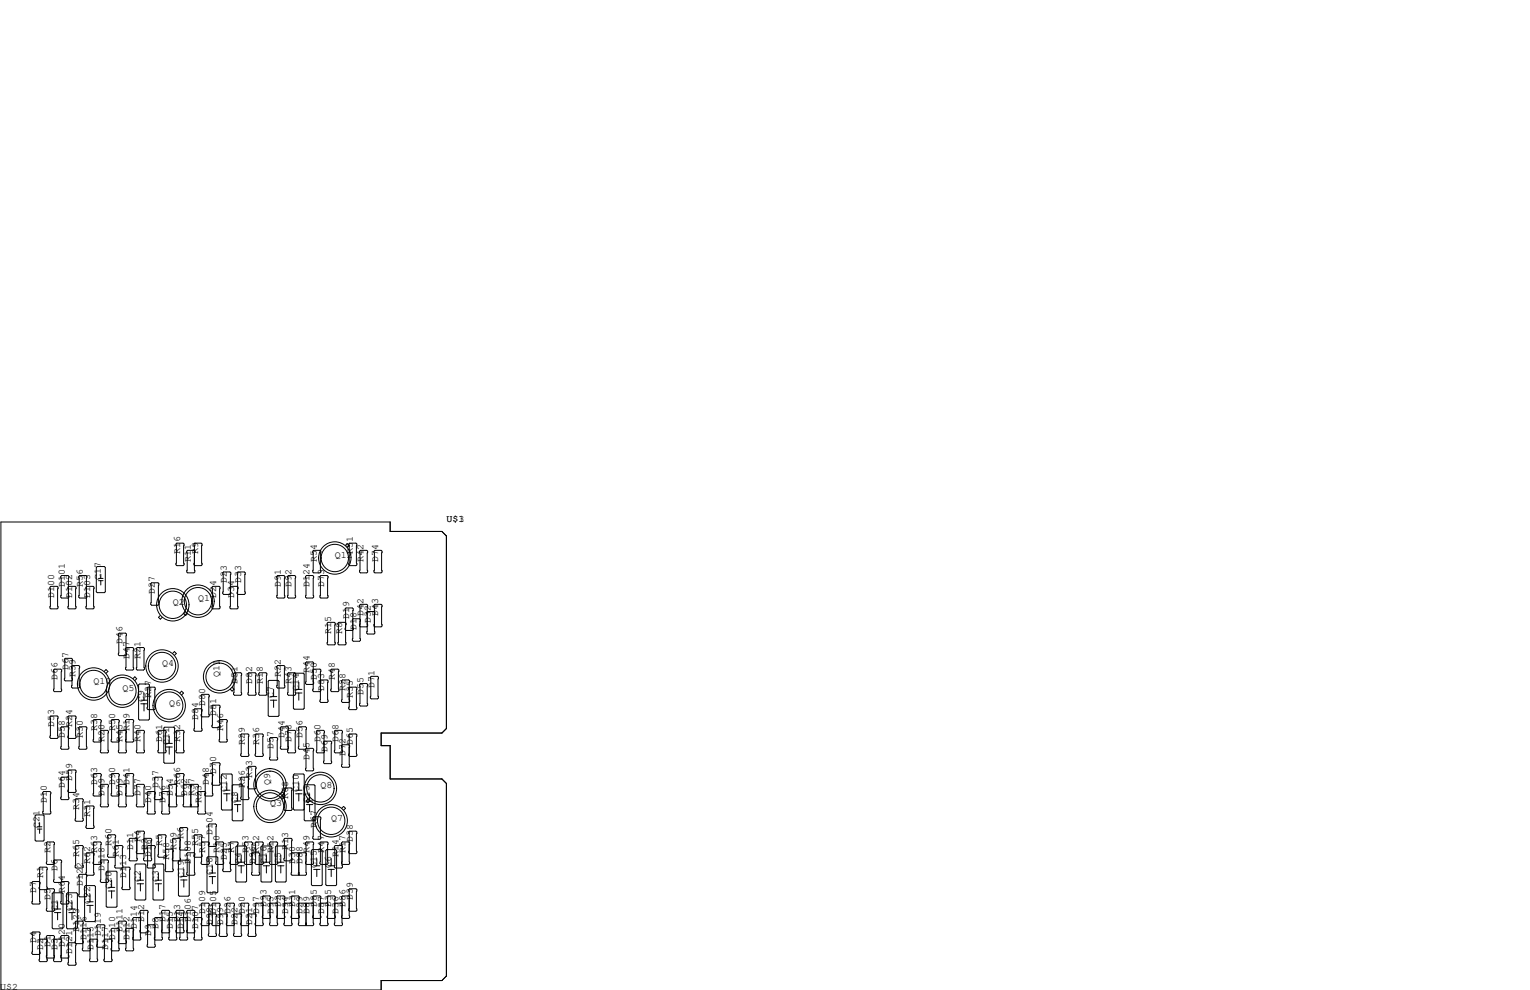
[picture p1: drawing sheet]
<svg xmlns="http://www.w3.org/2000/svg" width="432mm" height="279mm" viewBox="0 0 432 279" stroke-linecap="round" stroke-linejoin="round" font-family="sans-serif">
<g fill="none" stroke="#000" stroke-width=".28">
<path d="M.3 147.3h109.8v2.7h14.6l1.3 1.3v54.3l-1.3 1.3h-17.1v3.5h2.5v9.4h14.6l1.3 1.3v54.4l-1.3 1.2h-17.1v2.7h-107.3zM49.7 153.5l.2-.2h1.8l.2 .2v5.9l-.2 .2h-1.8l-.2-.2zM54.9 156.1l.1-.5-.3-.3h-1.7l-.3 .3v5.8l.3 .3h1.7l.3-.3-.3-7.9 .3-.2h1.8l.2 .2v5.9l-.2 .2h-1.8l-.3-.2 .2-.5M88.3 155.6l.2-.3h1.8l.3 .3v5.8l-.3 .3h-1.8l-.2-.3zM97.5 153.9l.5-.5 .5 .5-.5 .6M98.7 153.3h1.8l.2 .2v5.9l-.2 .2h-1.8l-.3-.2v-5.9zM101.5 155.6l.2-.3h1.8l.3 .3v5.8l-.3 .3h-1.8l-.2-.3zM105.5 155.6l.3-.3h1.8l.2 .3v5.8l-.2 .3h-1.8l-.3-.3zM14.4 165.5h1.7l.3 .2v5.9l-.3 .2h-1.7l-.3-.2v-5.9zM19.3 166.2l-.1-.5 .2-.2h1.8l.3 .2v5.9l-.3 .2h-1.8l-.2-.2 .2-8.9-.2-.3h-1.8l-.3 .3v5.8l.3 .3h1.8l.2-.3-.1-.5M24.4 166.2l-.1-.5 .2-.2h1.8l.2 .2v5.9l-.2 .2h-1.8l-.2-.2 .2-8.9-.2-.3h-1.8l-.3 .3v5.8l.3 .3h1.8l.2-.3-.1-.5M27.2 160.1l.2-.2h2.1l.2 .2v6.9l-.2 .3h-2.1l-.2-.3z"/>
<path d="M27.8 163.9h1.3M27.8 163.2h1.3M28.4 162.1v1.1M28.4 163.9v1.2M42.5 164.7l.3-.2h1.8l.2 .2v5.9l-.2 .2h-1.8l-.3-.2zM45.3 173.7l-.6 .5 .6 .6 .5-.6M52.4 172.7l-.6 .5 .6 .5 .5-.5M59.8 165.7l.3-.2h1.7l.3 .2v5.9l-.3 .2h-1.7l-.3-.2zM65 166.2l-.1-.5 .3-.2h1.7l.3 .2-.1 .5M65 167l.2 .5-.3 .3h-1.8l-.2-.3v-5.8l.2-.3h1.8l.3 .3-.3 9.5v.4l.3 .2h1.7l.3-.2-.3-9.9 .3-.3h1.8l.2 .3v5.8l-.2 .3h-1.8l-.3-.3 .2-.5M78.4 162.4h1.7l.3 .3v5.8l-.3 .3h-1.7l-.3-.3v-5.8zM81.4 162.4h1.8l.2 .3v5.8l-.2 .3h-1.8l-.2-.3v-5.8z"/>
<path d="M86.5 162.4h1.8l.2 .3v5.8l-.2 .3h-1.8l-.3-.3v-5.8zM90.6 162.4h1.7l.3 .3v5.8l-.3 .3h-1.7l-.3-.3v-5.8zM92.3 175.9l.3-.3h1.8l.2 .3v5.8l-.2 .3h-1.8l-.3-.3zM97.5 177.2l-.1 .5 .3 .2h1.7l.3-.2-.1-.5M99.6 175.4l-.2-.5 .3-.3h1.8l.2 .3-.1 .5M101.6 176.1l-.1 .6 .2 .2h1.8l.3-.2-.2-.6M103.6 173.4l-.1-.6 .3-.2h1.7l.3 .2-.1 .6M105.7 176.1l-.2 .6 .3 .2h1.8l.2-.2v-5.9l-.2-.2h-1.8l-.3 .2 .3 7.9-.3 .2h-1.7l-.3-.2 .3-7.9-.3-.2h-1.8l-.2 .2 .2 9.9-.2 .3h-1.8l-.3-.3 .3-8.9-.3-.2h-1.7l-.3 .2 .3 9.9-.3 .3h-1.8l-.2-.3v-5.8l.2-.3h1.8l.3 .3-.2 .5M15.1 189.1l.3-.3h1.7l.3 .3v5.8l-.3 .3h-1.7l-.3-.3zM20.3 188.6l-.1-.5 .2-.3h1.8l.3 .3v5.8l-.3 .3h-1.8l-.2-.3 .2-7.8-.2-.3h-1.8l-.2 .3v5.8l.2 .3h1.8l.2-.3-.1-.5M29.4 189.5l.5-.5 .6 .5-.6 .5M35.6 183.5l-.2-.5 .3-.2h1.8l.2 .2v5.8l-.2 .3h-1.8l-.3-.3 .3-9.9-.3-.2h-1.7l-.3 .2v5.9l.3 .2h1.7l.3-.2-.1-.5"/>
<path d="M37.5 191.5l.5-.5 .6 .5-.6 .6M38.7 182.8h1.8l.3 .2v5.8l-.3 .3h-1.8l-.2-.3v-5.8zM39.4 193h2.5l.3 .3v9.6l-.3 .3h-2.5l-.3-.3v-9.6zM39.8 197.6h1.7M39.8 198.6h1.7M40.6 195.6v2M40.6 198.6v2.1M41.5 194.2l.3-.3h1.8l.2 .3v5.8l-.2 .3h-1.8l-.3-.3zM48.7 184.4l.5-.5 .6 .5-.6 .6M50.7 195.6l.6-.5 .5 .5-.5 .5M65.5 194l.5 .5-.5 .5-.5-.5M65.9 190.1l.3-.2h1.7l.3 .2v5.9l-.3 .2h-1.7l-.3-.2z"/>
<path d="M70 190.1l.2-.2h1.8l.3 .2v5.9l-.3 .2h-1.8l-.2-.2zM73 190.1l.3-.2h1.8l.2 .2v5.9l-.2 .2h-1.8l-.3-.2zM75.7 192.3l.2-.3h2.6l.2 .3v9.6l-.2 .3h-2.6l-.2-.3zM76.3 197.6h1.8M76.3 196.6h1.8M77.2 194.6v2M77.2 197.6v2M78.4 187.8h1.7l.3 .3v5.8l-.3 .3h-1.7l-.3-.3v-5.8zM81.2 190.1l.2-.2h1.8l.2 .2v5.9l-.2 .2h-1.8l-.2-.2zM83.1 190h2.5l.3 .2v9.7l-.3 .3h-2.5l-.3-.3v-9.7zM83.4 195.6h1.8M83.4 194.6h1.8"/>
<path d="M84.3 192.5v2.1M84.3 195.6v2M88.4 192.4l.1 .5-.2 .3h-1.8l-.3-.3v-5.8l.3-.3h1.8l.2 .3-.2 7.8 .2 .3h1.8l.3-.3-.2-.5M88.4 189.6l-.1-.5 .2-.3h1.8l.3 .3-.3 8.9 .3 .2h1.7l.3-.2v-5.8l-.3-.3h-1.7l-.3 .3 .1 .5M93.3 189.1l.3-.3h1.8l.2 .3v5.8l-.2 .3h-1.8l-.3-.3zM98.6 194.7l-.2-.5 .3-.3h1.8l.2 .3v5.8l-.2 .3h-1.8l-.3-.3 .3-7.8-.3-.3h-1.8l-.2 .3v5.8l.2 .2h1.8l.3-.2-.1-.5M101.5 193.2l.2-.3h1.8l.3 .3v5.8l-.3 .3h-1.8l-.2-.3zM104.5 191.1l.3-.2h1.8l.2 .2v5.9l-.2 .2h-1.8l-.3-.2zM14.4 202.1h1.7l.3 .2v5.9l-.3 .2h-1.7l-.3-.2v-5.9zM19.3 205.9l.1-.5-.2-.3h-1.8l-.3 .3v5.8l.3 .3h1.8l.2-.3-.2-8.9 .2-.2h1.8l.3 .2v5.9l-.3 .2h-1.8l-.2-.2 .1-.6M22.5 205.1h1.8l.2 .3v5.8l-.2 .3h-1.8l-.3-.3v-5.8zM28.4 206.9l-.1-.5 .3-.3h1.8l.2 .3v5.8l-.2 .3h-1.8l-.3-.3 .3-8.9-.3-.2h-1.8l-.2 .2v5.9l.2 .2h1.8l.3-.2-.2-.5"/>
<path d="M33.5 208.7l.2 .5-.3 .2h-1.8l-.2-.2v-5.9l.2-.2h1.8l.3 .2-.3 8.5v.4l.3 .3h1.7l.3-.3-.3-8.9 .3-.2h1.8l.2 .2v5.9l-.2 .2h-1.8l-.3-.2 .2-.5M33.5 206.9l-.1-.5 .3-.3h1.7l.3 .3-.1 .5M38.5 206.4l.2-.3h1.8l.3 .3v5.8l-.3 .3h-1.8l-.2-.3zM44.6 206.4l.2-.3h1.8l.3 .3v5.8l-.3 .3h-1.8l-.2-.3zM46.5 205.2h2.5l.3 .3v9.6l-.3 .3h-2.5l-.3-.3v-9.6zM46.9 209.8h1.7M46.9 210.8h1.7M47.8 207.8v2M47.8 210.8v2.1M49.7 206.4l.2-.3h1.8l.2 .3v5.8l-.2 .3h-1.8l-.2-.3zM56.9 200.8l.1-.5-.2-.3h-1.8l-.3 .3v5.8l.3 .3h1.8l.2-.3-.2-9.9 .2-.2h1.8l.3 .2v5.9l-.3 .2h-1.8l-.2-.2 .1-.6M59.9 219.1l.2-.5-.3-.3h-1.8l-.2 .3v5.8l.2 .3h1.8l.3-.3-.3-8.9 .3-.2h1.7l.3 .2v5.9l-.3 .2h-1.7l-.3-.2 .1-.5"/>
<path d="M62 203.8l-.2-.5 .3-.2h1.8l.2 .2v5.9l-.2 .2h-1.8l-.3-.2 .3-9.9-.3-.3h-1.7l-.3 .3v5.8l.3 .3h1.7l.3-.3-.1-.5M68.2 207.1h1.8l.2 .3v5.8l-.2 .3h-1.8l-.3-.3v-5.8zM72 207.4l.3-.3h1.7l.3 .3v5.8l-.3 .3h-1.7l-.3-.3zM76.1 208.4l.2-.2h1.8l.3 .2v5.8l-.3 .3h-1.8l-.2-.3zM81.3 206.9l-.1-.5 .2-.3h1.8l.2 .3v5.8l-.2 .3h-1.8l-.2-.3 .2-6.8-.2-.3h-1.8l-.3 .3v5.8l.3 .3h1.8l.2-.3-.1-.5M86.5 211.2h1.8l.2 .3v5.8l-.2 .3h-1.8l-.3-.3v-5.8M86.5 211.2v-5.8l-.3-.3h-1.7l-.3 .3v5.8l.3 .3h1.7M86.5 211.2l-.3 .3M91.4 209.9l-.1-.5 .3-.2h1.7l.3 .2v5.9l-.3 .2h-1.7l-.3-.2 .3-8.9-.3-.3h-1.8l-.2 .3v5.8l.2 .3h1.8l.3-.3-.2-.5M96.5 211.7l.1 .5-.2 .3h-1.8l-.2-.3v-5.8l.2-.3h1.8l.2 .3-.2 9.5v.4l.2 .2h1.8l.3-.2-.3-8.9 .3-.3h1.8l.2 .3v5.8l-.2 .3h-1.8l-.3-.3 .2-.5M96.5 210.9l-.1-.5 .2-.2h1.8l.3 .2-.1 .5M10.2 230h2l.2 .3v6.8l-.2 .3h-2l-.3-.3v-6.8z"/>
<path d="M10.5 234h1.3M10.5 233.3h1.3M11.2 232.2v1.1M11.2 234v1.2M12.3 223.4h1.8l.3 .2v5.9l-.3 .2h-1.8l-.2-.2v-5.9zM13.3 237.6h1.8l.3 .3v5.8l-.3 .3h-1.8l-.2-.3v-5.8zM19.3 220.1l.1-.5-.2-.3h-1.8l-.3 .3v5.8l.3 .3h1.8l.2-.3-.2-7.8 .2-.3h1.8l.3 .3v5.8l-.3 .2h-1.8l-.2-.2 .1-.5M21.5 225.4h1.7l.3 .3v5.8l-.3 .3h-1.7l-.3-.3v-5.8zM21.5 238.6h1.7l.3 .3v5.8l-.3 .3h-1.7l-.3-.3v-5.8zM24.5 227.5h1.8l.2 .2v5.9l-.2 .2h-1.8l-.2-.2v-5.9zM28.4 222.1l-.1-.5 .3-.2h1.8l.2 .2v5.9l-.2 .2h-1.8l-.3-.2 .3-8.9-.3-.3h-1.8l-.2 .3v5.8l.2 .3h1.8l.3-.3-.2-.5M32.5 239.4l-.1-.5 .2-.3h1.8l.3 .3v5.8"/>
<path d="M33.5 223.9l.2 .5-.3 .3h-1.8l-.2-.3v-5.8l.2-.3h1.8l.3 .3-.3 8.5v.4l.3 .2h1.7l.3-.2-.3-8.9 .3-.3h1.8l.2 .3v5.8l-.2 .3h-1.8l-.3-.3 .2-.5M33.5 222.1l-.1-.5 .3-.2h1.7l.3 .2-.1 .5M38.5 221.6l.2-.2h1.8l.3 .2v5.9l-.3 .2h-1.8l-.2-.2zM38.6 237.4l.1-.5-.2-.3h-1.8l-.3 .3v5.8l.3 .3h1.8l.2-.3-.2-7.5v-.4l.2-.2h1.8l.3 .2-.3 7.9 .3 .3h1.7l.3-.3v-5.8l-.3-.3h-1.7l-.3 .3 .1 .5M41.5 238.9l.3-.3h1.8l.2 .3v5.8l-.2 .3h-1.8l-.3-.3zM43.7 224.9l-.1 .5 .2 .3h1.8l.2-.3-.1-.5M45.7 224.2l-.1-.6 .2-.2h1.8l.3 .2-.1 .6M47.8 226.9l-.2 .6 .3 .2h1.8l.2-.2-.2-8.6v-.3l.2-.3h1.8l.2 .3-.2 8.9 .2 .2h1.8l.3-.2-.2-.6M49.8 222.1l.1-.5-.2-.2h-1.8l-.3 .2 .3 7.5v.4l-.3 .2h-1.8l-.2-.2 .2-9.5v-.4l-.2-.3h-1.8l-.2 .3 .2 9.9-.2 .2h-1.8l-.3-.2v-5.9l.3-.2h1.8l.2 .2-.1 .6M49.8 223.9l-.1 .5 .2 .3h1.8l.2-.3-.1-.5M50.8 239.1l-.1 .5 .2 .3h1.8l.3-.3v-5.8l-.3-.2h-1.8l-.2 .2 .2 8.9-.2 .3h-1.8l-.3-.3 .2-.5M50.8 237.4l.1-.5-.2-.3h-1.8l-.3 .3 .3 8.8-.3 .3h-1.7l-.3-.3 .3-9.9-.3-.2h-1.8l-.2 .2v5.9l.2 .2h1.8l.3-.2-.2-.5"/>
<path d="M51.8 222.1l-.1-.5 .2-.2h1.8l.3 .2-.2 .5M53.8 222.1l-.1-.5 .3-.2h1.8l.2 .2-.2 7.9 .2 .2h1.8l.2-.2v-5.9l-.2-.2h-1.8l-.2 .2 .1 .6M53.8 226.9l-.1 .6 .3 .2h1.8l.2-.2-.1-.6M53.8 222.1v4.8M56.9 238.4l-.1-.5 .2-.3h1.8l.3 .3v5.8l-.3 .3h-1.8l-.2-.3 .2-7.9-.2-.2h-1.8l-.3 .2v5.9l.3 .2h1.8l.2-.2-.1-.5M59.1 232.5h1.7l.3 .3v5.8l-.3 .3h-1.7l-.3-.3v-5.8zM63.1 224h1.8M63.1 223h1.8M64 221v2M64 224v2.1M65.5 221.7l.3-.2h2.5l.3 .2v9.7l-.3 .2h-2.5l-.3-.2v-12.7l-.2-.3h-2.6l-.2 .3v9.6l.2 .3h2.6l.2-.3M66.2 226.1h1.7"/>
<path d="M66.2 227.1h1.7M66.8 238.8h2.5l.3 .2v9.7l-.3 .2h-2.5l-.3-.2v-9.7zM67.1 224v2.1M67.1 227.1v2M70.1 220.1l.1-.5-.2-.3h-1.8l-.3 .3v5.8l.3 .3h1.8l.2-.3-.2-8.9 .2-.2h1.8l.3 .2v5.9l-.3 .2h-1.8l-.2-.2 .1-.5M72.3 237.6h1.7l.3 .3v5.8l-.3 .3h-1.7l-.3-.3v-5.8zM73.7 239l.2-.2h2.6l.2 .2v9.7l-.2 .2h-2.6l-.2-.2zM77.7 239l.3-.2h2.5l.3 .2v9.7l-.3 .2h-2.5l-.3-.2zM79.2 224.1l.5-.6 .5 .6-.5 .5M79.7 224.5l.6 .5-.6 .5-.5-.5M80.4 222.4h1.8l.2 .2v5.9l-.2 .2h-1.8l-.3-.2v-5.9zM83.4 224h1.8"/>
<path d="M83.4 223h1.8M84.3 221v2M84.3 224v2.1M85.9 221.7l.2-.2h2.5l.3 .2v9.7l-.3 .2h-2.5l-.2-.2v-12.7l-.3-.3h-2.5l-.3 .3v9.6l.3 .3h2.5l.3-.3M86.5 226.1h1.8M86.5 227.1h1.8M86.9 225.5l-.5 .5 .5 .6 .6-.6M87.4 224v2.1M87.4 227.1v2M88.3 230.8l.2-.3h1.8l.3 .3v5.8l-.3 .3h-1.8l-.2-.3zM90.6 237.6h1.7l.3 .3v5.8l-.3 .3h-1.7l-.3-.3v-5.8zM96.4 228.1l.6-.5 .5 .5-.5 .6"/>
<path d="M96.5 239.4l.1-.5-.2-.3h-1.8l-.2 .3v5.4M98.6 238.4l.1-.5-.3-.3h-1.8l-.2 .3 .2 6.8-.2 .3h-1.8l-.2-.3v-.4M11.2 249.6l.1-.6-.3-.2h-1.7l-.3 .2v5.9l.3 .2h1.7l.3-.2-.3-9.5v-.4l.3-.3h1.8l.2 .3v5.8M11.2 250.3l-.2 .5 .3 .3h1.8M13.1 251.1v5.8l.2 .3h1.8l.3-.3v-.4M13.3 250.8l-.2 .3M13.3 250.8h1.8l.3 .3v5.4M15 252h2.5l.3 .2v9.7l-.3 .2h-2.5l-.3-.2v-9.7zM15.4 257.6h1.7M15.4 256.5h1.7M16.3 254.5v2M16.3 257.6v2"/>
<path d="M17.4 248.8h1.8l.2 .2v5.9l-.2 .2h-1.8l-.3-.2v-5.9M17.4 248.8v-5.8l-.3-.3h-1.7l-.3 .3v5.8l.3 .2h1.7M17.4 248.8l-.3 .2M19.1 252h2.5l.2 .2v9.7l-.2 .2h-2.5l-.3-.2v-9.7zM19.4 257.6h1.8M19.4 256.5h1.8M20.3 254.5v2M20.3 257.6v2M24.1 249.9h2.6l.2 .3v9.6l-.2 .3h-2.6l-.2-.3v-9.6zM24.3 246.8h-1.8l-.3 .2v5.9l.3 .2h1.8l.2-.2v-5.9M24.3 246.8l.2 .2M24.5 255.5h1.8"/>
<path d="M24.5 254.5h1.8M25.4 252.5v2M25.4 255.5v2.1M26.4 241.4l.1-.5-.2-.2h-1.8l-.2 .2v5.9M26.4 243.2l-.1 .5 .2 .3h1.8l.3-.3v-5.8l-.3-.3h-1.8l-.2 .3 .2 8.9-.2 .2h-1.8M28.6 242.7h1.8l.2 .3v5.8l-.2 .2h-1.8l-.3-.2v-5.8zM30.2 245.9h2.6l.2 .2v9.7l-.2 .2h-2.6l-.2-.2v-9.7zM30.6 251.5h1.8M30.6 250.4h1.8M31.5 248.4v2M31.5 251.5v2M32.5 241.2l.1 .5-.2 .2h-1.8l-.2-.2v-5.9l.2-.2h1.8l.2 .2-.2 8.9 .2 .3h1.8"/>
<path d="M34.7 244.7h1.7l.3 .3v5.8l-.3 .3h-1.7l-.3-.3v-5.8M34.7 244.7l-.3 .3M38.4 243.8h2.5l.2 .3v9.6l-.2 .3h-2.5l-.3-.3v-9.6zM38.6 240.2l-.1 .5 .2 .2h1.8l.3-.2-.2-.5M38.7 248.4h1.8M38.7 249.4h1.8M39.6 259.7l.2-.5-.3-.2h-1.8l-.2 .2 .2 8.5v.4l-.2 .3h-1.8l-.3-.3 .3-7.5v-.4l-.3-.2h-1.7l-.3 .2 .3 7.9-.3 .3h-1.8l-.2-.3 .1-.5M39.6 246.4v2M39.6 249.4v2.1M43.4 243.8h2.6l.2 .3v9.6l-.2 .3h-2.6l-.2-.3v-9.6zM43.8 248.4h1.8M43.8 249.4h1.8"/>
<path d="M44.7 246.4v2M44.7 249.4v2.1M45.7 259.7l.1-.5-.2-.2h-1.8l-.2 .2 .2 7.5v.4l-.2 .2h-1.8l-.3-.2 .3-9.5v-.4l-.3-.3h-1.7l-.3 .3 .3 7.8-.3 .3h-1.8l-.2-.3 .1-.5M46.7 240.4l-.1-.5 .3-.3h1.7l.3 .3-.1 .5M47.8 259.7l-.2-.5 .3-.2h1.8l.2 .2-.1 .5M50.6 242.8h2.5l.3 .2v9.7l-.3 .2h-2.5l-.2-.2v-9.7zM51 248.3h1.8M51 247.3h1.8M51.9 245.3v2M51.9 248.3v2.1M52.7 240.9l.3-.2h1.7l.3 .2v5.9l-.3 .2h-1.7l-.3-.2zM54.9 259.7l-.2-.5 .3-.2h1.8l.2 .2-.1 .5"/>
<path d="M58.4 242.1l.3-.3h2.5l.3 .3v9.6l-.3 .3h-2.5l-.3-.3zM58.9 258.7l-.1-.5 .3-.3h1.7l.3 .3v5.8l-.3 .3h-1.7l-.3-.3 .3-8.9-.3-.2h-1.8l-.2 .2 .2 9.9-.2 .3h-1.8l-.3-.3 .3-7.4v-.4l-.3-.3h-1.7l-.3 .3 .3 7.8-.3 .3h-1.8l-.2-.3v-5.8l.2-.2h1.8l.3 .2-.2 .5M59.1 247.4h1.7M59.1 246.4h1.7M59.9 244.3v2.1M59.9 247.4v2M62 258.7l-.2-.5 .3-.3h1.8l.2 .3-.1 .5M63 243.2l.1 .5-.2 .3h-1.8l-.3-.3v-5.8l.3-.3h1.8l.2 .3-.2 7.5v.3l.2 .3h1.8l.3-.3-.3-7.4v-.4l.3-.3h1.7l.3 .3v5.4M63 240.4l-.1-.5 .2-.3h1.8l.3 .3-.2 .5M65 243.2l-.1 .5 .3 .3h1.7l.3-.3v-.4M66 258.7l-.1-.5 .3-.3h1.7l.3 .3-.1 .5M67.2 244.3h1.8"/>
<path d="M67.2 243.3h1.8M68.1 241.3v2M68.1 244.3v2.1M70.1 258.7l-.1-.5 .2-.3h1.8l.3 .3-.2 .5M71.1 241.4l-.1-.5 .2-.2h1.8l.3 .2v5.9l-.3 .2h-1.8l-.2-.2 .2-8.5v-.4l-.2-.3h-1.8l-.2 .3v5.4M71.1 243.2l.1 .5-.2 .3h-1.8l-.2-.3v-.4M74.2 255.7l.1-.6-.3-.2h-1.7l-.3 .2 .3 8.6v.3l-.3 .3h-1.8l-.2-.3 .2-8.5v-.4l-.2-.2h-1.8l-.3 .2 .3 8.6v.3l-.3 .3h-1.7l-.3-.3 .3-8.5v-.4l-.3-.2h-1.8l-.2 .2 .2 8.6v.3l-.2 .3h-1.8l-.3-.3 .3-8.9-.3-.2h-1.7l-.3 .2v5.9l.3 .2h1.7l.3-.2-.1-.5M74.2 258.4l-.2 .6 .3 .2h1.8l.2-.2-.1-.6M74.3 244.3h1.8M74.3 243.3h1.8M75.2 241.3v2M75.2 244.3v2.1"/>
<path d="M76.1 243.3v-5.4l.2-.3h1.8l.3 .3v5.4M76.1 243.3v.4l.2 .3h1.8l.3-.3v-.4M76.2 255.7l-.1-.6 .2-.2h1.8l.3 .2-.2 .6M78.2 258.4l-.1 .6 .3 .2h1.7l.3-.2-.1-.6M78.4 244.3h1.7M78.4 243.3h1.7M79.2 241.3v2M79.2 244.3v2.1M80.3 255.7l-.2-.6 .3-.2h1.8l.2 .2-.1 .6M82.3 242.2l.1 .5-.2 .3h-1.8l-.3-.3v-5.8l.3-.3h1.8l.2 .3-.2 9.9 .2 .2h1.8l.3-.2-.2-.5M82.3 241.4l-.1-.5 .2-.2h1.8l.3 .2-.2 .5M82.3 258.4l-.1 .6 .2 .2h1.8l.3-.2-.2-.6"/>
<path d="M84.3 241.4l-.1-.5 .3-.2h1.7l.3 .2-.1 .5M84.3 255.7l-.1-.6 .3-.2h1.7l.3 .2-.1 .6M84.3 241.4v4.9M86.4 243.2l-.2 .5 .3 .3h1.8l.2-.3v-5.8l-.2-.3h-1.8l-.3 .3 .3 8.9-.3 .2h-1.7l-.3-.2 .1-.5M86.4 255.7l-.2-.6 .3-.2h1.8l.2 .2-.1 .6M86.4 255.7v4.8M87.9 240l.2-.2h2.6l.2 .2v9.7l-.2 .2h-2.6l-.2-.2zM88.4 258.4l-.1 .6 .2 .2h1.8l.3-.2-.2-.6M88.5 244.3h1.8M88.5 245.4h1.8M89.4 242.3v2M89.4 245.4v2"/>
<path d="M90.4 255.7l-.1-.6 .3-.2h1.7l.3 .2-.1 .6M91.9 240l.3-.2h2.5l.3 .2v9.7l-.3 .2h-2.5l-.3-.2zM92.5 258.4l-.2 .6 .3 .2h1.8l.2-.2-.1-.6M92.6 244.3h1.8M92.6 245.4h1.8M93.5 242.3v2M93.5 245.4v2M94.5 255.7l-.1-.6 .2-.2h1.8l.2 .2-.1 .6M98.6 240.2l-.2 .5 .3 .2h1.8l.2-.2v-5.9l-.2-.2h-1.8l-.3 .2 .3 8.9-.3 .3h-1.8l-.2-.3 .1-.5M98.6 256.4l-.2 .5 .3 .3h1.8l.2-.3v-5.8l-.2-.3h-1.8l-.3 .3 .3 7.9-.3 .2h-1.8l-.2-.2 .1-.6M98.6 253.6l.1-.5-.3-.2h-1.8l-.2 .2 .2 7.9-.2 .2h-1.8l-.2-.2 .2-7.9-.2-.2h-1.8l-.3 .2 .3 7.9-.3 .2h-1.7l-.3-.2 .3-7.9-.3-.2h-1.8l-.2 .2 .2 7.9-.2 .2h-1.8l-.3-.2 .2-.5M11.2 265.8l-.2-.5 .3-.3h1.8l.2 .3-.1 .5"/>
<path d="M13.2 269.6l-.1 .5 .2 .3h1.8l.3-.3-.2-.5M15.2 265.8l-.1-.5 .3-.3h1.7l.3 .3-.1 .5M17.3 269.6l-.2 .5 .3 .3h1.8l.2-.3-.1-.5M21.2 266.1h-1.8l-.2 .2 .1 .5M21.2 266.1v-5.9l.3-.2h1.7l.3 .2-.3 7.9 .3 .3h1.8l.2-.3-.1-.5M21.2 266.1l.3 .2M21.5 266.3v5.9l-.3 .2h-1.8l-.2-.2 .2-7.5v-.4l-.2-.3h-1.8l-.3 .3 .3 6.8-.3 .3h-1.7l-.3-.3 .3-6.8-.3-.3h-1.8l-.2 .3 .2 6.8-.2 .3h-1.8l-.3-.3 .3-7.8-.3-.3h-1.7l-.3 .3v5.8l.3 .3h1.7l.3-.3-.1-.5M23.4 262.8l-.2-.5 .3-.3h1.8l.2 .3-.2 8.5v.3l.2 .3h1.8l.3-.3-.3-9.9 .3-.2h1.7l.3 .2-.3 9.6v.3l.3 .3h1.8l.2-.3-.2-8.8 .2-.3h1.8l.3 .3-.2 .5M23.4 265.6l.1 .5-.3 .2h-1.7M25.4 265.8l-.1-.5 .2-.3h1.8l.3 .3-.2 .5M27.4 266.6l-.1 .5 .3 .2h1.7l.3-.2-.1-.5M29.5 265.8l-.2-.5 .3-.3h1.8l.2 .3-.1 .5"/>
<path d="M33.5 265.6l-.1 .5 .3 .2h1.7l.3-.2-.1-.5M35.6 262.8l-.2-.5 .3-.3h1.8l.2 .3-.1 .5M39.6 262.5l-.1 .5 .3 .3h1.7l.3-.3-.1-.5M41.7 261.7l-.2-.5 .3-.2h1.8l.2 .2-.1 .5M45.7 262.5l-.1 .5 .2 .3h1.8l.3-.3-.1-.5M49.8 262.5l-.1 .5 .2 .3h1.8l.2-.3v-5.8l-.2-.3h-1.8l-.2 .3 .2 7.8-.2 .3h-1.8l-.3-.3 .3-7.8-.3-.3h-1.8l-.2 .3 .2 7.8-.2 .3h-1.8l-.2-.3 .1-.5M52.8 262.5l-.1 .5 .3 .3h1.7l.3-.3-.1-.5M56.9 260.5l-.1 .5 .2 .2h1.8l.3-.2-.2-.5M64 260.5l-.1 .5 .2 .2h1.8l.3-.2-.2-.5M68.1 260.5l-.2 .5 .3 .2h1.8l.2-.2-.1-.5M72.1 260.5l-.1 .5 .3 .2h1.7l.3-.2-.3-7.5v-.4l.3-.2h1.8l.2 .2-.2 7.5v.4l.2 .2h1.8l.3-.2-.3-7.5v-.4l.3-.2h1.7l.3 .2-.3 7.5v.4l.3 .2h1.8l.2-.2-.2-7.5v-.4l.2-.2h1.8l.3 .2-.3 7.9 .3 .2h1.7l.3-.2-.1-.5"/>
<circle cx="94.5" cy="157.5" r="4.6"/>
<circle cx="94.5" cy="157.5" r="3.9"/>
<circle cx="48.8" cy="170.7" r="4.6"/>
<circle cx="48.8" cy="170.7" r="3.9"/>
<circle cx="55.9" cy="169.7" r="4.6"/>
<circle cx="55.9" cy="169.7" r="3.9"/>
<circle cx="26.4" cy="193" r="3.9"/>
<circle cx="26.4" cy="193" r="4.6"/>
<circle cx="34.5" cy="195.1" r="3.9"/>
<circle cx="34.5" cy="195.1" r="4.6"/>
<circle cx="45.7" cy="188" r="4.6"/>
<circle cx="45.7" cy="188" r="3.9"/>
<circle cx="47.8" cy="199.1" r="3.9"/>
<circle cx="47.8" cy="199.1" r="4.6"/>
<circle cx="62" cy="191" r="3.9"/>
<circle cx="62" cy="191" r="4.6"/>
<circle cx="76.2" cy="221.5" r="3.9"/>
<circle cx="76.2" cy="221.5" r="4.6"/>
<circle cx="76.2" cy="227.6" r="3.9"/>
<circle cx="76.2" cy="227.6" r="4.6"/>
<circle cx="90.4" cy="222.5" r="4.6"/>
<circle cx="90.4" cy="222.5" r="3.9"/>
<circle cx="93.5" cy="231.6" r="3.9"/>
<circle cx="93.5" cy="231.6" r="4.6"/>
</g>
<g font-size="2.8">
<text x="126" y="147.3">U$3</text>
<text x="129.4" y="147.3">1</text>
<text x="50.8" y="156.5" transform="rotate(-90 50.8 156.5)">R16</text>
<text x="53.8" y="158.5" transform="rotate(-90 53.8 158.5)">R11</text>
<text x="55.9" y="156.5" transform="rotate(-90 55.9 156.5)">R9</text>
<text x="89.4" y="158.5" transform="rotate(-90 89.4 158.5)">R54</text>
<text x="94.5" y="157.5">Q12</text>
<text x="99.6" y="156.5" transform="rotate(-90 99.6 156.5)">R51</text>
<text x="102.6" y="158.5" transform="rotate(-90 102.6 158.5)">R42</text>
<text x="106.7" y="158.5" transform="rotate(-90 106.7 158.5)">D74</text>
<text x="18.3" y="165.6" transform="rotate(-90 18.3 165.6)">D101</text>
<text x="23.4" y="165.6" transform="rotate(-90 23.4 165.6)">R56</text>
<text x="28.4" y="163.6" transform="rotate(-90 28.4 163.6)">C17</text>
<text x="43.7" y="167.6" transform="rotate(-90 43.7 167.6)">D27</text>
<text x="64" y="164.6" transform="rotate(-90 64 164.6)">D23</text>
<text x="68.1" y="164.6" transform="rotate(-90 68.1 164.6)">D33</text>
<text x="79.2" y="165.6" transform="rotate(-90 79.2 165.6)">D91</text>
<text x="82.3" y="165.6" transform="rotate(-90 82.3 165.6)">D92</text>
<text x="87.4" y="165.6" transform="rotate(-90 87.4 165.6)">D124</text>
<text x="91.4" y="165.6" transform="rotate(-90 91.4 165.6)">D73</text>
<text x="15.2" y="168.7" transform="rotate(-90 15.2 168.7)">D100</text>
<text x="20.3" y="168.7" transform="rotate(-90 20.3 168.7)">D102</text>
<text x="25.4" y="168.7" transform="rotate(-90 25.4 168.7)">D103</text>
<text x="48.8" y="170.7">Q2</text>
<text x="55.9" y="169.7">Q1</text>
<text x="61" y="168.7" transform="rotate(-90 61 168.7)">D24</text>
<text x="66" y="168.7" transform="rotate(-90 66 168.7)">D34</text>
<text x="102.6" y="173.7" transform="rotate(-90 102.6 173.7)">D42</text>
<text x="106.7" y="173.7" transform="rotate(-90 106.7 173.7)">D43</text>
<text x="93.5" y="178.8" transform="rotate(-90 93.5 178.8)">R15</text>
<text x="96.5" y="178.8" transform="rotate(-90 96.5 178.8)">R8</text>
<text x="98.6" y="174.8" transform="rotate(-90 98.6 174.8)">D19</text>
<text x="100.6" y="177.8" transform="rotate(-90 100.6 177.8)">D18</text>
<text x="104.6" y="175.8" transform="rotate(-90 104.6 175.8)">D32</text>
<text x="34.5" y="181.9" transform="rotate(-90 34.5 181.9)">D46</text>
<text x="36.6" y="185.9" transform="rotate(-90 36.6 185.9)">D47</text>
<text x="39.6" y="185.9" transform="rotate(-90 39.6 185.9)">R21</text>
<text x="19.3" y="189" transform="rotate(-90 19.3 189)">D67</text>
<text x="21.3" y="191" transform="rotate(-90 21.3 191)">R39</text>
<text x="45.7" y="188">Q4</text>
<text x="62" y="191" transform="rotate(-90 62 191)">Q11</text>
<text x="79.2" y="191" transform="rotate(-90 79.2 191)">R22</text>
<text x="87.4" y="190" transform="rotate(-90 87.4 190)">R44</text>
<text x="16.3" y="192" transform="rotate(-90 16.3 192)">D66</text>
<text x="26.4" y="193">Q10</text>
<text x="34.5" y="195.1">Q5</text>
<text x="42.7" y="197.1" transform="rotate(-90 42.7 197.1)">R27</text>
<text x="67.1" y="193" transform="rotate(-90 67.1 193)">D51</text>
<text x="71.1" y="193" transform="rotate(-90 71.1 193)">D82</text>
<text x="74.2" y="193" transform="rotate(-90 74.2 193)">R18</text>
<text x="77.2" y="197.1" transform="rotate(-90 77.2 197.1)">C7</text>
<text x="82.3" y="193" transform="rotate(-90 82.3 193)">R43</text>
<text x="84.3" y="195.1" transform="rotate(-90 84.3 195.1)">C14</text>
<text x="89.4" y="192" transform="rotate(-90 89.4 192)">D50</text>
<text x="91.4" y="195.1" transform="rotate(-90 91.4 195.1)">D83</text>
<text x="94.5" y="192" transform="rotate(-90 94.5 192)">R48</text>
<text x="97.5" y="195.1" transform="rotate(-90 97.5 195.1)">R28</text>
<text x="99.6" y="197.1" transform="rotate(-90 99.6 197.1)">R35</text>
<text x="102.6" y="196.1" transform="rotate(-90 102.6 196.1)">D55</text>
<text x="105.7" y="194.1" transform="rotate(-90 105.7 194.1)">D71</text>
<text x="40.6" y="198.1" transform="rotate(-90 40.6 198.1)">C9</text>
<text x="47.8" y="199.1">Q6</text>
<text x="55.9" y="203.2" transform="rotate(-90 55.9 203.2)">D84</text>
<text x="57.9" y="199.1" transform="rotate(-90 57.9 199.1)">D80</text>
<text x="61" y="202.2" transform="rotate(-90 61 202.2)">D81</text>
<text x="15.2" y="205.2" transform="rotate(-90 15.2 205.2)">D53</text>
<text x="18.3" y="208.3" transform="rotate(-90 18.3 208.3)">D58</text>
<text x="20.3" y="205.2" transform="rotate(-90 20.3 205.2)">R24</text>
<text x="23.4" y="208.3" transform="rotate(-90 23.4 208.3)">R30</text>
<text x="27.4" y="206.2" transform="rotate(-90 27.4 206.2)">R38</text>
<text x="29.5" y="209.3" transform="rotate(-90 29.5 209.3)">R20</text>
<text x="32.5" y="206.2" transform="rotate(-90 32.5 206.2)">R50</text>
<text x="34.5" y="209.3" transform="rotate(-90 34.5 209.3)">R45</text>
<text x="36.6" y="206.2" transform="rotate(-90 36.6 206.2)">R19</text>
<text x="39.6" y="209.3" transform="rotate(-90 39.6 209.3)">R40</text>
<text x="45.7" y="209.3" transform="rotate(-90 45.7 209.3)">D61</text>
<text x="50.8" y="209.3" transform="rotate(-90 50.8 209.3)">R32</text>
<text x="63" y="206.2" transform="rotate(-90 63 206.2)">R46</text>
<text x="80.3" y="208.3" transform="rotate(-90 80.3 208.3)">D44</text>
<text x="82.3" y="209.3" transform="rotate(-90 82.3 209.3)">D78</text>
<text x="85.3" y="208.3" transform="rotate(-90 85.3 208.3)">D56</text>
<text x="90.4" y="209.3" transform="rotate(-90 90.4 209.3)">D60</text>
<text x="95.5" y="209.3" transform="rotate(-90 95.5 209.3)">D68</text>
<text x="47.8" y="210.3" transform="rotate(-90 47.8 210.3)">C11</text>
<text x="69.1" y="210.3" transform="rotate(-90 69.1 210.3)">R29</text>
<text x="73.2" y="210.3" transform="rotate(-90 73.2 210.3)">R36</text>
<text x="77.2" y="211.3" transform="rotate(-90 77.2 211.3)">D57</text>
<text x="87.4" y="214.4" transform="rotate(-90 87.4 214.4)">D45</text>
<text x="92.5" y="212.3" transform="rotate(-90 92.5 212.3)">D69</text>
<text x="97.5" y="213.4" transform="rotate(-90 97.5 213.4)">D72</text>
<text x="99.6" y="210.3" transform="rotate(-90 99.6 210.3)">D65</text>
<text x="20.3" y="220.5" transform="rotate(-90 20.3 220.5)">D59</text>
<text x="27.4" y="221.5" transform="rotate(-90 27.4 221.5)">D63</text>
<text x="32.5" y="221.5" transform="rotate(-90 32.5 221.5)">D90</text>
<text x="36.6" y="221.5" transform="rotate(-90 36.6 221.5)">D41</text>
<text x="50.8" y="221.5" transform="rotate(-90 50.8 221.5)">R66</text>
<text x="58.9" y="221.5" transform="rotate(-90 58.9 221.5)">D48</text>
<text x="61" y="218.4" transform="rotate(-90 61 218.4)">D70</text>
<text x="71.1" y="219.5" transform="rotate(-90 71.1 219.5)">R33</text>
<text x="76.2" y="221.5" transform="rotate(-90 76.2 221.5)">Q9</text>
<text x="13.2" y="226.6" transform="rotate(-90 13.2 226.6)">D10</text>
<text x="18.3" y="222.5" transform="rotate(-90 18.3 222.5)">D64</text>
<text x="29.5" y="224.5" transform="rotate(-90 29.5 224.5)">D49</text>
<text x="34.5" y="224.5" transform="rotate(-90 34.5 224.5)">D79</text>
<text x="39.6" y="224.5" transform="rotate(-90 39.6 224.5)">D77</text>
<text x="42.7" y="226.6" transform="rotate(-90 42.7 226.6)">D40</text>
<text x="44.7" y="222.5" transform="rotate(-90 44.7 222.5)">D37</text>
<text x="46.7" y="226.6" transform="rotate(-90 46.7 226.6)">D76</text>
<text x="48.8" y="224.5" transform="rotate(-90 48.8 224.5)">D54</text>
<text x="52.8" y="224.5" transform="rotate(-90 52.8 224.5)">D62</text>
<text x="54.9" y="224.5" transform="rotate(-90 54.9 224.5)">R37</text>
<text x="56.9" y="226.6" transform="rotate(-90 56.9 226.6)">R23</text>
<text x="64" y="223.5" transform="rotate(-90 64 223.5)">C12</text>
<text x="67.1" y="226.6" transform="rotate(-90 67.1 226.6)">C8</text>
<text x="69.1" y="222.5" transform="rotate(-90 69.1 222.5)">R26</text>
<text x="76.2" y="227.6">Q3</text>
<text x="81.3" y="225.6" transform="rotate(-90 81.3 225.6)">R68</text>
<text x="84.3" y="223.5" transform="rotate(-90 84.3 223.5)">C10</text>
<text x="87.4" y="226.6" transform="rotate(-90 87.4 226.6)">C13</text>
<text x="90.4" y="222.5">Q8</text>
<text x="11.2" y="233.7" transform="rotate(-90 11.2 233.7)">C21</text>
<text x="22.4" y="228.6" transform="rotate(-90 22.4 228.6)">R34</text>
<text x="25.4" y="230.6" transform="rotate(-90 25.4 230.6)">R31</text>
<text x="89.4" y="233.7" transform="rotate(-90 89.4 233.7)">R67</text>
<text x="93.5" y="231.6">Q7</text>
<text x="31.5" y="238.8" transform="rotate(-90 31.5 238.8)">R60</text>
<text x="37.6" y="239.8" transform="rotate(-90 37.6 239.8)">D11</text>
<text x="39.6" y="237.7" transform="rotate(-90 39.6 237.7)">R4</text>
<text x="41.7" y="239.8" transform="rotate(-90 41.7 239.8)">R3</text>
<text x="45.7" y="238.8" transform="rotate(-90 45.7 238.8)">R5</text>
<text x="49.8" y="239.8" transform="rotate(-90 49.8 239.8)">R59</text>
<text x="51.8" y="236.7" transform="rotate(-90 51.8 236.7)">R6</text>
<text x="55.9" y="238.8" transform="rotate(-90 55.9 238.8)">R55</text>
<text x="59.9" y="235.7" transform="rotate(-90 59.9 235.7)">D104</text>
<text x="81.3" y="239.8" transform="rotate(-90 81.3 239.8)">R13</text>
<text x="99.6" y="237.7" transform="rotate(-90 99.6 237.7)">D38</text>
<text x="14.2" y="240.8" transform="rotate(-90 14.2 240.8)">R2</text>
<text x="16.3" y="245.9" transform="rotate(-90 16.3 245.9)">D6</text>
<text x="22.4" y="241.8" transform="rotate(-90 22.4 241.8)">R65</text>
<text x="25.4" y="243.8" transform="rotate(-90 25.4 243.8)">R62</text>
<text x="27.4" y="240.8" transform="rotate(-90 27.4 240.8)">R63</text>
<text x="29.5" y="245.9" transform="rotate(-90 29.5 245.9)">D118</text>
<text x="33.5" y="241.8" transform="rotate(-90 33.5 241.8)">R61</text>
<text x="42.7" y="241.8" transform="rotate(-90 42.7 241.8)">D16</text>
<text x="47.8" y="242.8" transform="rotate(-90 47.8 242.8)">R58</text>
<text x="53.8" y="243.8" transform="rotate(-90 53.8 243.8)">D108</text>
<text x="57.9" y="240.8" transform="rotate(-90 57.9 240.8)">R57</text>
<text x="62" y="240.8" transform="rotate(-90 62 240.8)">R10</text>
<text x="64" y="242.8" transform="rotate(-90 64 242.8)">D25</text>
<text x="66" y="240.8" transform="rotate(-90 66 240.8)">R7</text>
<text x="68.1" y="243.8" transform="rotate(-90 68.1 243.8)">C4</text>
<text x="70.1" y="240.8" transform="rotate(-90 70.1 240.8)">R53</text>
<text x="72.1" y="243.8" transform="rotate(-90 72.1 243.8)">D96</text>
<text x="73.2" y="240.8" transform="rotate(-90 73.2 240.8)">R52</text>
<text x="75.2" y="243.8" transform="rotate(-90 75.2 243.8)">C16</text>
<text x="77.2" y="240.8" transform="rotate(-90 77.2 240.8)">R12</text>
<text x="79.2" y="243.8" transform="rotate(-90 79.2 243.8)">C5</text>
<text x="83.3" y="243.8" transform="rotate(-90 83.3 243.8)">D30</text>
<text x="85.3" y="243.8" transform="rotate(-90 85.3 243.8)">D88</text>
<text x="87.4" y="240.8" transform="rotate(-90 87.4 240.8)">R49</text>
<text x="89.4" y="244.9" transform="rotate(-90 89.4 244.9)">C15</text>
<text x="91.4" y="240.8" transform="rotate(-90 91.4 240.8)">R47</text>
<text x="93.5" y="244.9" transform="rotate(-90 93.5 244.9)">C6</text>
<text x="95.5" y="241.8" transform="rotate(-90 95.5 241.8)">R14</text>
<text x="97.5" y="240.8" transform="rotate(-90 97.5 240.8)">R17</text>
<text x="10.2" y="252" transform="rotate(-90 10.2 252)">D7</text>
<text x="12.2" y="247.9" transform="rotate(-90 12.2 247.9)">R1</text>
<text x="18.3" y="252" transform="rotate(-90 18.3 252)">R64</text>
<text x="23.4" y="249.9" transform="rotate(-90 23.4 249.9)">D122</text>
<text x="31.5" y="251" transform="rotate(-90 31.5 251)">C20</text>
<text x="35.6" y="247.9" transform="rotate(-90 35.6 247.9)">D113</text>
<text x="39.6" y="248.9" transform="rotate(-90 39.6 248.9)">C2</text>
<text x="44.7" y="248.9" transform="rotate(-90 44.7 248.9)">C3</text>
<text x="51.9" y="247.8" transform="rotate(-90 51.9 247.8)">C19</text>
<text x="59.9" y="246.9" transform="rotate(-90 59.9 246.9)">C18</text>
<text x="14.2" y="254" transform="rotate(-90 14.2 254)">D5</text>
<text x="16.3" y="257" transform="rotate(-90 16.3 257)">C1</text>
<text x="20.3" y="257" transform="rotate(-90 20.3 257)">C23</text>
<text x="25.4" y="255" transform="rotate(-90 25.4 255)">C22</text>
<text x="75.2" y="256" transform="rotate(-90 75.2 256)">D93</text>
<text x="79.2" y="256" transform="rotate(-90 79.2 256)">D28</text>
<text x="83.3" y="256" transform="rotate(-90 83.3 256)">D31</text>
<text x="89.4" y="256" transform="rotate(-90 89.4 256)">D85</text>
<text x="93.5" y="256" transform="rotate(-90 93.5 256)">D35</text>
<text x="97.5" y="256" transform="rotate(-90 97.5 256)">D86</text>
<text x="99.6" y="254" transform="rotate(-90 99.6 254)">D39</text>
<text x="22.4" y="263.1" transform="rotate(-90 22.4 263.1)">D123</text>
<text x="34.5" y="263.1" transform="rotate(-90 34.5 263.1)">D111</text>
<text x="38.6" y="262.1" transform="rotate(-90 38.6 262.1)">D114</text>
<text x="40.6" y="260.1" transform="rotate(-90 40.6 260.1)">D12</text>
<text x="44.7" y="262.1" transform="rotate(-90 44.7 262.1)">D8</text>
<text x="46.7" y="260.1" transform="rotate(-90 46.7 260.1)">D17</text>
<text x="48.8" y="262.1" transform="rotate(-90 48.8 262.1)">D15</text>
<text x="50.8" y="260.1" transform="rotate(-90 50.8 260.1)">D13</text>
<text x="51.8" y="262.1" transform="rotate(-90 51.8 262.1)">D14</text>
<text x="53.8" y="260.1" transform="rotate(-90 53.8 260.1)">D106</text>
<text x="55.9" y="262.1" transform="rotate(-90 55.9 262.1)">D107</text>
<text x="57.9" y="258.1" transform="rotate(-90 57.9 258.1)">D109</text>
<text x="59.9" y="261.1" transform="rotate(-90 59.9 261.1)">D98</text>
<text x="61" y="258.1" transform="rotate(-90 61 258.1)">D105</text>
<text x="63" y="261.1" transform="rotate(-90 63 261.1)">D99</text>
<text x="65" y="258.1" transform="rotate(-90 65 258.1)">D26</text>
<text x="67.1" y="261.1" transform="rotate(-90 67.1 261.1)">D22</text>
<text x="69.1" y="258.1" transform="rotate(-90 69.1 258.1)">D20</text>
<text x="71.1" y="261.1" transform="rotate(-90 71.1 261.1)">D21</text>
<text x="73.2" y="258.1" transform="rotate(-90 73.2 258.1)">D97</text>
<text x="77.2" y="258.1" transform="rotate(-90 77.2 258.1)">D95</text>
<text x="81.3" y="258.1" transform="rotate(-90 81.3 258.1)">D94</text>
<text x="85.3" y="258.1" transform="rotate(-90 85.3 258.1)">D29</text>
<text x="87.4" y="258.1" transform="rotate(-90 87.4 258.1)">D89</text>
<text x="91.4" y="258.1" transform="rotate(-90 91.4 258.1)">D87</text>
<text x="95.5" y="258.1" transform="rotate(-90 95.5 258.1)">D36</text>
<text x="10.2" y="266.2" transform="rotate(-90 10.2 266.2)">D4</text>
<text x="12.2" y="268.2" transform="rotate(-90 12.2 268.2)">D2</text>
<text x="14.2" y="267.2" transform="rotate(-90 14.2 267.2)">D1</text>
<text x="16.3" y="268.2" transform="rotate(-90 16.3 268.2)">D3</text>
<text x="18.3" y="267.2" transform="rotate(-90 18.3 267.2)">D120</text>
<text x="20.3" y="269.2" transform="rotate(-90 20.3 269.2)">D121</text>
<text x="24.4" y="265.2" transform="rotate(-90 24.4 265.2)">D116</text>
<text x="26.4" y="268.2" transform="rotate(-90 26.4 268.2)">D115</text>
<text x="28.4" y="264.2" transform="rotate(-90 28.4 264.2)">D119</text>
<text x="30.5" y="268.2" transform="rotate(-90 30.5 268.2)">D117</text>
<text x="32.5" y="265.2" transform="rotate(-90 32.5 265.2)">D110</text>
<text x="36.6" y="265.2" transform="rotate(-90 36.6 265.2)">D112</text>
<text x="42.7" y="264.2" transform="rotate(-90 42.7 264.2)">D9</text>
<text x="0" y="279.4">U$2</text>
</g>
</svg>
